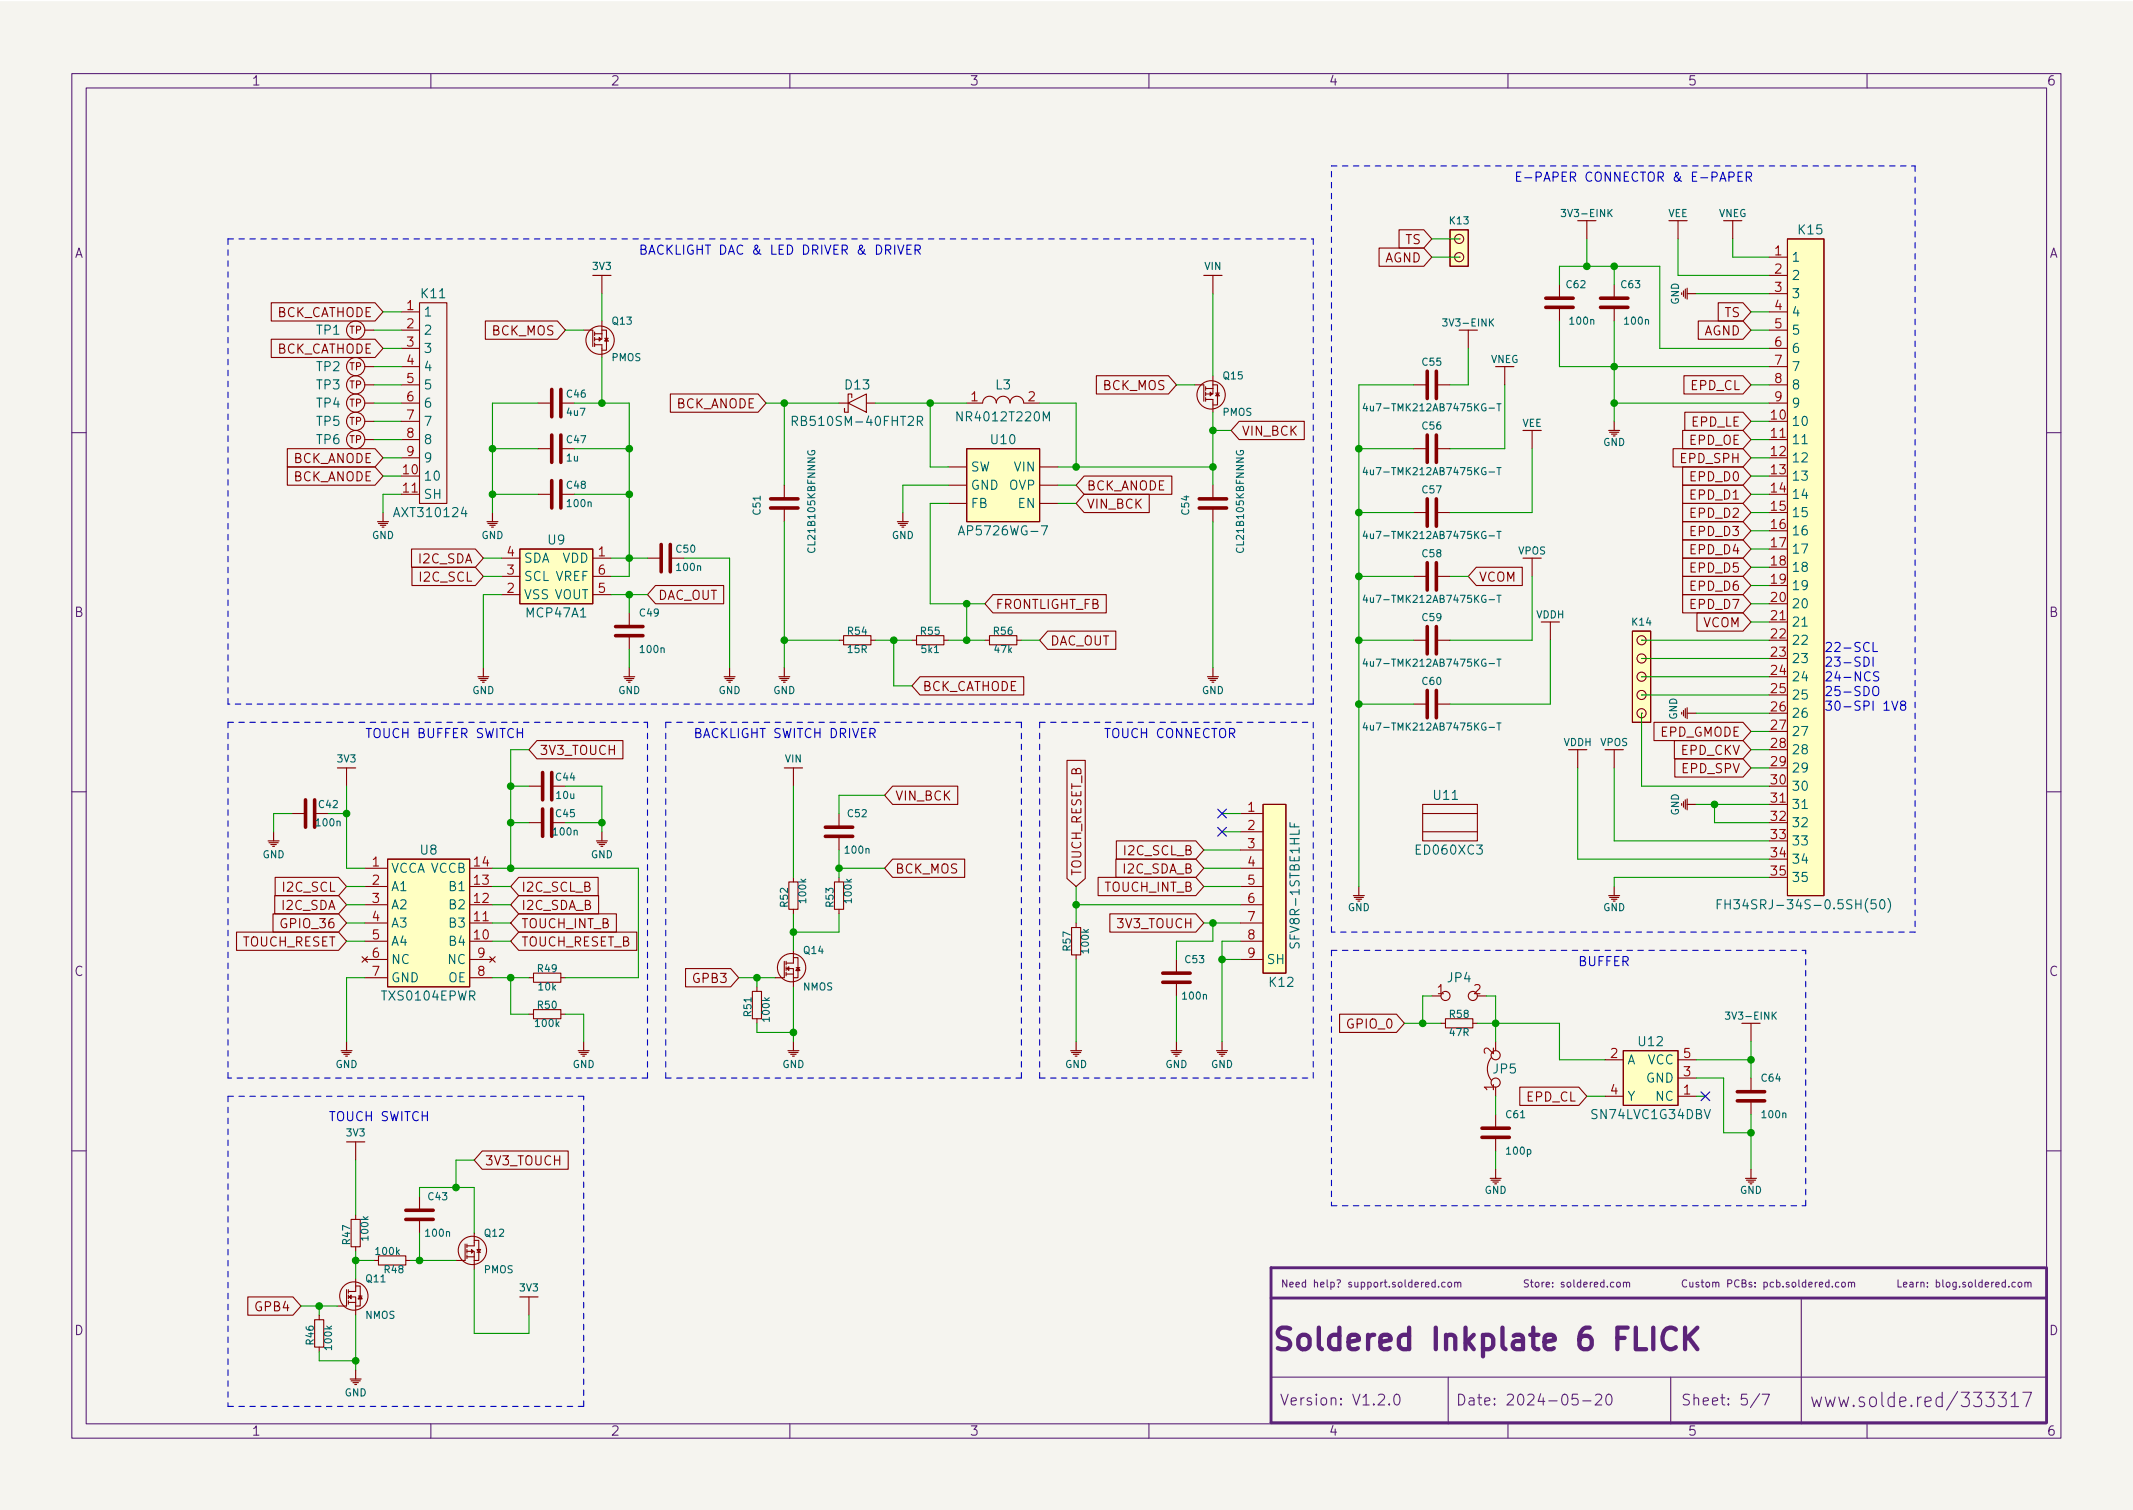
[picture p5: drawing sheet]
<svg xmlns="http://www.w3.org/2000/svg" width="297mm" height="210mm" viewBox="0 0 297 210" stroke-linecap="round" stroke-linejoin="round" font-family="sans-serif">
<path d="M0 .2h297v210.1h-297z" fill="#f5f4ef" stroke="#f5f4ef" stroke-width=".14"/>
<g fill="none" stroke="#5b2379" stroke-width=".15">
<path d="M10 10.2h277v190.1h-277zM12 12.2h273v186.1h-273zM60 10.2v2M110 10.2v2M160 10.2v2M210 10.2v2M260 10.2v2M10 60.2h2M285 60.2h2M10 110.2h2M285 110.2h2M10 160.2h2"/>
<path d="M199.9 178.6l-.3-.1-.2 .2 .1 .5h.4M199.9 178.2v1M200.3 179.1v.1M201.2 178.6l-.2-.1-.2 .2 .1 .5h.3M201.7 178.6l.3-.1 .1 .2v.3l-.1 .2h-.3l-.1-.2zM202.6 178.6l.1-.1 .3 .1v.6M202.6 178.5v.7M203 178.7l.1-.2 .3 .1v.6M225.2 178.6l.1-.1 .3 .1v.4v.2h-.3l-.1-.1zM226.1 178.6l.1-.1 .3 .1v.6M226.1 178.5v.7M226.5 178.7l.1-.2 .3 .1v.6"/>
<path d="M234.9 178.3a.47 .47 0 0 0-.7 .3 .47 .47 0 0 0 .5 .6l.2-.1M235.3 178.5l.1 .7h.2l.1-.1M235.7 178.5v.7M236.6 178.6l-.3-.1-.1 .2v.1l.4 .1v.3h-.4M236.9 178.5h.4M237 178.2v.9l.3 .1M237.6 178.6l.3-.1 .2 .2v.3l-.2 .2h-.3v-.2zM238.5 178.6l.1-.1 .3 .1v.6M238.5 178.5v.7M238.9 178.7l.2-.2 .2 .1 .1 .6M240.6 178.7h.5l.1-.2-.1-.2-.5-.1v1M242.2 178.3a.47 .47 0 0 0-.7 .3 .47 .47 0 0 0 .5 .6l.2-.1"/>
<path d="M242.6 178.7l.4-.1 .1-.1v-.2l-.5-.1v1h.4l.1-.1 .1-.2-.3-.2M243.9 178.6l-.2-.1-.1 .2v.1l.3 .1v.3h-.3M244.4 179.1v.1M244.4 178.6v.1M245.6 178.6l.3-.1 .2 .2-.1 .5h-.4M245.6 178.5v1M247 178.6l-.3-.1-.2 .2 .1 .5h.4M247.4 178.6l.3-.1 .2 .2-.1 .5h-.4M247.4 178.2v1M248.3 179.1v.1M249.1 178.6l-.2-.1-.2 .2 .1 .1 .3 .1v.3h-.4M249.6 178.6l.3-.1 .2 .2v.3l-.2 .2h-.3v-.2z"/>
<path d="M250.5 178.2v.9l.1 .1M251.5 178.6l-.3-.1-.2 .2 .1 .5h.4M251.5 178.2v1M251.9 178.9l.5-.1-.1-.2-.3-.1-.1 .2v.5h.4M252.8 178.5v.7M253.1 178.5l-.3 .2M253.4 178.9l.4-.1v-.2l-.3-.1-.1 .2v.5h.4M254.7 178.6l-.3-.1-.2 .2 .1 .5h.4M254.7 178.2v1M255.2 179.1v.1M256.1 178.6l-.3-.1-.2 .2 .1 .5h.4M256.5 178.6l.1-.1 .3 .1 .1 .4-.1 .2h-.3l-.1-.1z"/>
<path d="M257.4 178.6l.2-.1 .2 .1v.6M257.4 178.5v.7M257.8 178.7l.2-.2 .2 .1 .1 .6M280.6 178.6l-.2-.1-.2 .2 .1 .5h.3M281.1 178.6l.1-.1 .3 .1 .1 .4-.1 .2h-.3l-.1-.1zM282 178.6l.1-.1 .3 .1v.6M282 178.5v.7M282.4 178.7l.2-.2 .2 .1v.6M285 160.2h2M60 198.3v2M110 198.3v2M160 198.3v2"/>
<path d="M177 191.8h108M193.5 195.5v.1h-.1l.1-.1v.1M194.3 194.2a.36 .36 0 0 1 .6 .2 .77 .77 0 0 1-.4 1.2 1 1 0 0 1-.2-1.4zM201.7 191.8v6.5M210 198.3v2M219.7 194.1h-.7l-.1 .7 .2-.1 .5 .1 .2 .2-.1 .5-.2 .1h-.4l-.2-.1M220.4 195.1h1.2M222.2 194.3l.2-.2 .5 .1a.41 .41 0 0 1 .1 .6l-.9 .8h1M223.8 194.2a.36 .36 0 0 1 .6 .2 .77 .77 0 0 1-.4 1.2 1 1 0 0 1-.2-1.4zM232.7 191.8v6.5M245.1 194.1l-1.3 1.9M245.4 194.1h1l-.6 1.5"/>
<path d="M250.8 180.7v17.6M260 198.3v2M270.5 194.6l-.5-.1-.4 .4v.6l.2 .3 .2 .1 .5-.1M270.5 193.9v2M272.6 193.8l-1.5 2.5M281.7 193.9h1.2l-.8 2"/>
</g>
<path d="M230.2 184.9v3M233.4 185.2a1.04 1.04 0 0 0-1.7 .4 1.59 1.59 0 0 0 .8 2.3h.3l.6-.3M234.7 184.9v3M235.1 186.2l1.3 1.7M236.4 184.9l-1.7 1.7" fill="none" stroke="#5b2379" stroke-width=".6"/>
<path d="M284.8 176.5h-107.8v21.6h107.9M285 176.5v21.6M177 180.7h108" fill="none" stroke="#5b2379" stroke-width=".4"/>
<g fill="none" stroke="#840000" stroke-width=".16">
<path d="M82.5 38.3h2.6M167.6 38.3h2.6M219.7 30.7h2.5M232.4 30.7h2.5M240 30.7h2.6M203.2 46h2.5M208.3 51h2.5M212.1 59.9h2.5M224 59.9h1.6M224.8 58.7v1.2M234.4 40.5v.8M234.7 40.3v1.2"/>
<path d="M234.9 40.1v1.6M234.9 40.9h1.3M52.6 72.6h1.5M52.7 72.9h1.3M53 73.1h.7M53.2 73.4h.3M53.3 71.4v1.2M67.8 72.6h1.5M67.9 72.9h1.3M68.2 73.1h.8M68.5 73.4h.2M68.6 71.4v1.2"/>
<path d="M125 72.6h1.5M125.1 72.9h1.3M125.3 73.1h.8M125.6 73.4h.3M125.7 71.4v1.2M212.1 77.7h2.5M224.2 60.2h1.2M224.4 60.4h.8M66.5 94.2h1.6M66.7 94.5h1.2M66.9 94.7h.8M67.2 95h.2"/>
<path d="M67.3 93v1.2M86.9 94.2h1.5M87 94.5h1.3M87.2 94.7h.8M87.5 95h.3M87.6 93v1.2M100.8 94.2h1.6M101 94.5h1.2M101.2 94.7h.8M101.5 95h.2M101.6 93v1.2M108.5 94.2h1.5"/>
<path d="M108.6 94.5h1.3M108.8 94.7h.8M109.1 95h.2M109.2 93v1.2M168.1 94.2h1.6M168.3 94.5h1.2M168.5 94.7h.8M168.8 95h.2M168.9 93v1.2M214.6 86.6h2.6M234.2 99.2v.2M234.4 98.9v.8"/>
<path d="M234.7 98.7v1.2M234.9 98.5v1.6M234.9 99.3h1.3M37.3 117.1h1.6M37.5 117.3h1.2M37.7 117.6h.8M38 117.9h.2M38.1 115.8v1.3M47 106.9h2.5M83.1 117.1h1.5M83.2 117.3h1.3M83.4 117.6h.8"/>
<path d="M83.7 117.9h.2M83.8 115.8v1.3M109.2 106.9h2.6M218.4 104.4h2.6M223.5 104.4h2.6M234.4 111.6v.8M234.7 111.4v1.2M234.9 111.2v1.6M234.9 112h1.3M188.5 124.7h1.5M188.6 125h1.3M188.8 125.2h.8"/>
<path d="M189.2 123.4v1.3M224 124.7h1.6M224.2 125h1.2M224.4 125.2h.8M224.8 123.4v1.3M47.5 146.3h1.5M47.6 146.6h1.3M47.9 146.8h.7M48.1 147.1h.3M48.3 145v1.3M48.3 159h2.5M80.5 146.3h1.5"/>
<path d="M80.6 146.6h1.3M80.9 146.8h.8M81.2 147.1h.2M81.3 145v1.3M109.7 146.3h1.6M109.9 146.6h1.2M110.1 146.8h.8M110.4 147.1h.2M110.5 145v1.3M149.1 146.3h1.5M149.2 146.6h1.3M149.5 146.8h.7"/>
<path d="M149.7 147.1h.3M149.9 145v1.3M163.1 146.3h1.5M163.2 146.6h1.3M163.4 146.8h.8M163.7 147.1h.3M163.8 145v1.3M169.4 146.3h1.5M169.5 146.6h1.3M169.8 146.8h.8M170.1 147.1h.2M170.2 145v1.3"/>
<path d="M242.6 142.5h2.5M207.5 164.1h1.5M207.6 164.3h1.3M207.9 164.6h.8M208.3 162.8v1.3M243.1 164.1h1.5M243.2 164.3h1.3M243.5 164.6h.7M243.8 162.8v1.3M48.8 192h1.5M48.9 192.3h1.3M49.1 192.5h.8"/>
<path d="M49.4 192.8h.3M49.5 190.7v1.3M72.4 180.6h2.5"/>
</g>
<g fill="none" stroke="#840000" stroke-width=".15">
<path d="M83.8 38.3v2.6M168.9 38.3v2.6M192 34.5h6.3l1.1 1.3-1.1 1.3h-6.3zM194.8 32h3.5l1.1 1.3-1.1 1.2h-3.5zM201.9 32h2.6v5.1h-2.6zM203.2 35.8h.1M203.2 33.3h.1M217.2 39.6v1.9M221 30.7v2.6M224.8 39.6v1.9M233.7 30.7v2.6M241.3 30.7v2.6"/>
<path d="M246.4 35.8h2.5M246.4 38.3h2.5M248.9 33.3h5.1v91.4h-5.1zM37.8 42.2h14.4l1.1 1.2-1.1 1.3h-14.4zM37.8 47.2h14.4l1.1 1.3-1.1 1.3h-14.4zM50.8 56.1h1.3M50.8 58.7h1.3M50.8 46h1.3M50.8 51h1.3M50.8 53.6h1.3M55.9 56.1h2.5M55.9 58.7h2.5"/>
<path d="M55.9 46h2.5M55.9 51h2.5M55.9 53.6h2.5M55.9 43.4h2.5M55.9 48.5h2.5M58.4 42.2h3.8v27.9h-3.8zM67.6 44.7h10l1.1 1.3-1.1 1.2h-10zM74.9 56.1h1.9M78.1 56.1h1.9M81.3 46h1.2v2.3M82.8 46.2v.5M82.8 47v.5"/>
<path d="M82.8 47.7v.6M82.8 46.5h1M82.8 48h1v1.8M83.4 47l.3 .2-.3 .3zM83.8 46.5v.7h-1M83.8 46h.7v2.8h-.7M83.8 44.7v1.8M84.2 47.1h.5M84.5 47.1l.2 .4h-.5zM93.4 54.9h12.2l1.1 1.2-1.1 1.3h-12.2zM116.8 56.1h1.3M118.1 56.1l2.5-1.2v2.5z"/>
<path d="M118.6 55.4v-.5h-.5v2.5h-.5v-.5v.2M120.6 56.1h1.3M134.6 56.1h2.2M136.8 56.1a.95 .95 0 0 1 1-.9 .95 .95 0 0 1 .9 .9 .95 .95 0 0 1 1-.9 .95 .95 0 0 1 1 .9 .95 .95 0 0 1 .9-.9 .95 .95 0 0 1 1 .9h2.2M152.7 52.3h10l1.1 1.3-1.1 1.3h-10zM166.4 53.6h1.2v2.3M167.9 53.8v.6M167.9 54.6v.5M167.9 55.4v.5M167.9 54.1h1M167.9 55.6h1v1.8M168.5 54.6l.3 .3-.3 .2z"/>
<path d="M168.9 54.1v.8h-1M168.9 53.6h.6v2.8h-.6M168.9 52.3v1.8M169.3 54.7h.5M169.5 54.7l.3 .4h-.5zM172.6 58.7h9v2.5h-9l-1.2-1.3zM196.8 53.6h1.9M200 53.6h1.9M204.5 46v2.5M209.5 51v2.6M213.4 59.9v2.6M217.2 42.8v1.9"/>
<path d="M224.8 42.8v1.9M234.3 59.9h8.4l1.1 1.3-1.1 1.3h-8.4zM234.5 52.3h8.2l1.1 1.3-1.1 1.3h-8.2zM234.6 57.4h8.1l1.1 1.3-1.1 1.2h-8.1zM236.5 44.7h6.2l1.1 1.3-1.1 1.2h-6.2zM239.3 42.2h3.4l1.1 1.2-1.1 1.3h-3.4zM246.4 56.1h2.5M246.4 46h2.5M246.4 51h2.5M246.4 53.6h2.5M246.4 43.4h2.5M246.4 48.5h2.5"/>
<path d="M246.4 40.9h2.5M40 65h12.2l1.1 1.3-1.1 1.3h-12.2zM40 62.5h12.2l1.1 1.2-1.1 1.3h-12.2zM50.8 61.2h1.3M55.9 61.2h2.5M55.9 68.8h2.5M55.9 63.7h2.5M57.3 76.4h8.9l1.1 1.3-1.1 1.3h-8.9zM57.4 79h8.8l1.1 1.3-1.1 1.2h-8.8zM69.8 77.7h2.6M72.4 76.4h10.1v7.7h-10.1zM74.9 68.8h1.9"/>
<path d="M74.9 62.5h1.9M78.1 68.8h1.9M78.1 62.5h1.9M82.5 77.7h2.6M90.2 77.7h1.9M93.4 77.7h1.8M109.2 67.6v1.9M109.2 70.7v1.9M132.1 65h2.5M132.1 67.6h2.5M132.1 70.1h2.5M134.6 62.5h10.2v10.1h-10.2z"/>
<path d="M144.8 65h2.5M144.8 67.6h2.5M144.8 70.1h2.5M151 68.8h9v2.6h-9l-1.1-1.3zM151 66.3h12.2v2.5h-12.2l-1.1-1.2zM168.9 67.6v1.9M168.9 70.7v1.9M196.8 71.4h1.9M196.8 62.5h1.9M200 71.4h1.9M200 62.5h1.9M205.6 79h6.4v2.5h-6.4l-1.1-1.2z"/>
<path d="M213.4 77.7v2.6M233 62.5h9.7l1.1 1.2-1.1 1.3h-9.7zM234.3 77.7h8.4l1.1 1.3-1.1 1.3h-8.4zM234.3 75.2h8.4l1.1 1.2-1.1 1.3h-8.4zM234.3 65h8.4l1.1 1.3-1.1 1.3h-8.4zM234.3 67.6h8.4l1.1 1.2-1.1 1.3h-8.4zM234.3 72.6h8.4l1.1 1.3-1.1 1.3h-8.4zM234.3 70.1h8.4l1.1 1.3-1.1 1.2h-8.4zM246.4 61.2h2.5M69.8 80.3h2.6M69.8 82.8h2.6M82.5 80.3h2.6"/>
<path d="M82.5 82.8h2.6M87.6 85.3v1.9M87.6 88.5v1.9M91.3 81.5h9.5v2.6h-9.5l-1.1-1.3zM116.8 89.1h.7M117.5 88.5h3.8v1.3h-3.8zM121.3 89.1h.6M127 89.1h.6M127.6 88.5h3.8v1.3h-3.8zM128.1 94.2h14.5v2.6h-14.5l-1.1-1.3zM131.5 89.1h.6M137.2 89.1h.6"/>
<path d="M137.8 88.5h3.8v1.3h-3.8zM138.3 82.8h15.8v2.5h-15.8l-1.1-1.2zM141.6 89.1h.6M145.9 87.9h9.5v2.5h-9.5l-1.1-1.3zM196.8 98h1.9M196.8 80.3h1.9M196.8 89.1h1.9M200 98h1.9M200 80.3h1.9M200 89.1h1.9M215.9 86.6v2.5M227.3 87.9h2.6v12.7h-2.6z"/>
<path d="M228.6 99.3h.1M228.6 96.8h.1M228.6 94.2h.1M228.6 91.7h.1M228.6 89.1h.1M234.3 80.3h8.4l1.1 1.2-1.1 1.3h-8.4zM234.3 82.8h8.4l1.1 1.3-1.1 1.2h-8.4zM236.3 85.3h6.4l1.1 1.3-1.1 1.3h-6.4zM246.4 86.6h2.5M40.6 113.3h1.9M43.8 113.3h1.9M48.3 106.9v2.6"/>
<path d="M54 119.6h11.4v17.8h-11.4zM73.7 114.5h1.9M73.7 109.5h1.9M74.8 103.1h11.9v2.6h-11.9l-1.1-1.3zM76.8 114.5h1.9M76.8 109.5h1.9M110.5 106.9v2.6M116.8 113.3v1.9M116.8 116.5v1.9M124.3 109.5h9.1v2.5h-9.1l-1.1-1.3zM124.3 119.6h10v2.6h-10l-1.1-1.3zM148.6 105.9h2.5v16.4l-1.2 1.1-1.3-1.1z"/>
<path d="M155.4 119.6h11.1l1.1 1.3-1.1 1.3h-11.1zM155.5 117.1h11l1.1 1.3-1.1 1.2h-11zM172.7 115.8h3.1M172.7 113.3h3.1M172.7 118.4h3.1M175.9 112h3.2v23.5h-3.2zM198.1 112h7.6v5.1h-7.6zM198.1 115.8h7.6M198.1 113.3h7.6M219.7 104.4v2.5M224.8 104.4v2.5M230.3 100.6h12.4l1.1 1.2-1.1 1.3h-12.4z"/>
<path d="M233.2 103.1h9.5l1.1 1.3-1.1 1.3h-9.5zM233.2 105.7h9.5l1.1 1.2-1.1 1.3h-9.5zM246.4 112h2.5M32.9 129.8h14.2l1.2 1.3-1.2 1.2h-14.2zM38 127.2h9.1l1.2 1.3-1.2 1.3h-9.1zM38.3 124.7h8.8l1.2 1.3-1.2 1.2h-8.8zM38.3 122.2h8.8l1.2 1.2-1.2 1.3h-8.8zM50.4 133.2l.8 .8M50.8 120.9h3.1M50.8 123.4h3.1M50.8 126h3.1M50.8 128.5h3.1"/>
<path d="M50.8 131.1h3.1M50.8 133.6h3.1M50.8 136.1h3.1M51.2 133.2l-.8 .8M65.5 120.9h3.1M65.5 123.4h3.1M65.5 126h3.1M65.5 128.5h3.1M65.5 131.1h3.1M65.5 133.6h3.1M65.5 136.1h3.1M68.2 133.2l.8 .8"/>
<path d="M69 133.2l-.8 .8M72.2 127.2h13.6v2.6h-13.6l-1.1-1.3zM72.2 129.8h16.5v2.5h-16.5l-1.1-1.2zM72.2 124.7h11.2v2.5h-11.2l-1.1-1.2zM72.2 122.2h11.1v2.5h-11.1l-1.1-1.3zM73.7 136.1h.6M74.3 135.5h3.8v1.3h-3.8zM78.1 136.1h.6M95.5 134.9h6.3l1.1 1.2-1.1 1.3h-6.3zM104.8 138h1.2v3.9h-1.2zM105.4 137.4v.6M109.2 133.9v2.2h-1.3"/>
<path d="M109.5 134.9h1v.7M109.5 133.9v.5M109.5 134.6v.5M109.5 135.4v.5M109.5 135.6h1M109.6 134.9l.3-.3v.5zM109.9 122.8h1.2v3.8h-1.2zM110.5 133.3h.6v2.8h-.6M110.5 132.3v1.8h-1M110.5 122.2v.6M110.5 126.6v.6M110.5 135.6v1.8"/>
<path d="M110.9 134.7h.5M116.2 122.8h1.3v3.8h-1.3zM116.8 122.2v.6M116.8 126.6v.6M149.2 129.2h1.3v3.8h-1.3zM149.9 128.5v.6M149.9 133v.6M152.9 122.2h13.6l1.1 1.2-1.1 1.3h-13.6zM154.6 127.2h11.9l1.1 1.3-1.1 1.3h-11.9zM163.8 133.6v1.9M163.8 136.8v1.9M172.7 120.9h3.1"/>
<path d="M172.7 123.4h3.1M172.7 126h3.1M172.7 128.5h3.1M172.7 131.1h3.1M172.7 133.6h3.1M199.4 138.7h1.3M205.7 138.7h1.3M49.5 159v2.5M73.7 141.2h.6M74.3 140.6h3.8v1.3h-3.8zM78.1 141.2h.6M105.4 141.9v.6"/>
<path d="M186.5 141.2h8l1.1 1.3-1.1 1.3h-8zM200.7 142.5h.6M201.3 141.9h3.8v1.2h-3.8zM205.1 142.5h.6M207.7 147.3a2.55 2.55 0 0 0 0 3.2M208.3 145v1.3M208.3 151.4v1.2M208.3 155.2v1.9M208.3 158.4v1.9M211.6 151.4h8.3l1.1 1.2-1.1 1.3h-8.3zM223.5 152.6h2.6M223.5 147.6h2.6"/>
<path d="M226.1 146.3h7.6v7.6h-7.6zM233.7 152.6h2.5M233.7 147.6h2.5M233.7 150.1h2.5M243.8 142.5v2.5M243.8 150.1v1.9M243.8 153.3v1.9M48.3 179.6v2.3h-1.3M48.5 179.6v.5M48.9 169.8h1.3v3.8h-1.3zM49.5 179.1h.7v2.8h-.7M49.5 169.2v.6"/>
<path d="M49.5 173.6v.6M49.5 178v1.8h-1M52.1 175.5h.6M52.7 174.9h3.8v1.2h-3.8zM56.5 175.5h.6M58.4 166.6v1.9M58.4 169.8v1.9M64.8 173.2v2.3h-1.3M65 174.2h1v.8M65 173.2v.5M65 174v.5M65 174.7v.6"/>
<path d="M65 175h1M65.7 174l.2 .2-.2 .3zM66 172.7h.7v2.8h-.7M66 171.7v1.8h-1M66 175v1.8M66.4 174h.5l-.2 .4zM66.4 174.4h.5M67.2 160.3h11.9v2.5h-11.9l-1.2-1.3zM34.5 180.6h6.3l1.1 1.3-1.1 1.2h-6.3zM43.8 183.8h1.3v3.8h-1.3zM44.4 183.1v.7M44.4 187.6v.6"/>
<path d="M48.5 180.6h1v.8M48.5 180.3v.5M48.5 181.1v.5M48.5 181.4h1M48.6 180.6l.3-.3v.5zM49.5 181.4v1.7M49.9 180.5h.5M73.7 180.6v2.5"/>
<circle cx="203.2" cy="35.8" r=".63"/>
<circle cx="203.2" cy="33.3" r=".63"/>
<circle cx="49.5" cy="58.7" r="1.27"/>
<circle cx="49.5" cy="51" r="1.27"/>
<circle cx="49.5" cy="53.6" r="1.27"/>
<circle cx="49.5" cy="46" r="1.27"/>
<circle cx="49.5" cy="56.1" r="1.27"/>
<circle cx="83.6" cy="47.4" r="1.97"/>
<circle cx="168.7" cy="55" r="1.97"/>
<circle cx="49.5" cy="61.2" r="1.27"/>
<circle cx="228.6" cy="96.8" r=".63"/>
<circle cx="228.6" cy="91.7" r=".63"/>
<circle cx="228.6" cy="94.2" r=".63"/>
<circle cx="228.6" cy="89.1" r=".63"/>
<circle cx="228.6" cy="99.3" r=".63"/>
<circle cx="110.2" cy="134.7" r="1.97"/>
<circle cx="201.3" cy="138.7" r=".63"/>
<circle cx="205.1" cy="138.7" r=".63"/>
<circle cx="208.3" cy="150.7" r=".63"/>
<circle cx="208.3" cy="146.9" r=".63"/>
<circle cx="65.8" cy="174.1" r="1.97"/>
<circle cx="49.3" cy="180.5" r="1.97"/>
</g>
<g fill="#ffffc2" stroke="#ffffc2" stroke-width=".14">
<path d="M201.9 32h2.6v5.1h-2.6z"/>
<path d="M134.6 62.5h10.2v10.1h-10.2z"/>
<path d="M175.9 112h3.2v23.5h-3.2z"/>
<path d="M72.4 76.4h10.1v7.7h-10.1z"/>
<path d="M227.3 87.9h2.6v12.7h-2.6z"/>
<path d="M248.9 33.3h5.1v91.4h-5.1z"/>
<path d="M54 119.6h11.4v17.8h-11.4z"/>
<path d="M226.1 146.3h7.6v7.6h-7.6z"/>
</g>
<g fill="none" stroke="#840000" stroke-width=".5">
<path d="M76.8 54.2v3.8M78.1 54.2v3.8M198.8 51.7v3.8M200 51.7v3.8M215.3 41.5h3.8M215.3 42.8h3.8M222.9 41.5h3.8M222.9 42.8h3.8M76.8 60.6v3.8M76.8 66.9v3.8M78.1 60.6v3.8M78.1 66.9v3.8"/>
<path d="M92.1 75.8v3.8M93.3 75.8v3.8M107.3 70.7h3.8M107.3 69.5h3.8M167 70.7h3.8M167 69.5h3.8M198.8 60.6v3.8M198.8 69.5v3.8M198.8 78.4v3.8M200 60.6v3.8M200 69.5v3.8M200 78.4v3.8"/>
<path d="M85.7 88.5h3.8M85.7 87.2h3.8M198.8 87.2v3.9M198.8 96.1v3.8M200 87.2v3.9M200 96.1v3.8M42.5 111.4v3.8M43.8 111.4v3.8M75.6 107.6v3.8M75.6 112.6v3.9M76.8 107.6v3.8M76.8 112.6v3.9"/>
<path d="M114.9 116.5h3.8M114.9 115.2h3.8M161.9 136.8h3.8M161.9 135.5h3.8M206.4 158.4h3.8M206.4 157.1h3.8M241.9 153.3h3.8M241.9 152h3.8M56.5 169.8h3.8M56.5 168.5h3.8"/>
</g>
<g fill="none" stroke="#006464" stroke-width=".15">
<path d="M110.3 58.6h.6l.2-.2-.1-.3-.2-.1h-.5v1.2M110.6 58.6l.5 .6M127.8 58.6h.6l.1-.2-.1-.3-.2-.1h-.4v1.2M128.1 58.6l.4 .6M190.1 56.2l-.3 .7h.7M190.3 56.5v.7M207.4 56.8h.7M208.5 56.2h.5M208.7 56.2v1M112.5 62.8a.47 .47 0 0 0 .5 .6 .47 .47 0 0 0 .4-.6l-.3-.1v.2M133.5 74.5l.4-1.3 .4 1.3M133.6 74.1h.6"/>
<path d="M145 73.2h.9l-.6 1.3M172.2 62.8a.47 .47 0 0 0 .5 .6 .47 .47 0 0 0 .4-.6l-.4-.1v.2M190.1 73.9l-.3 .8h.7M190.1 65.1l-.3 .7h.7M190.3 65.4v.7M190.3 74.3v.7M207.4 74.6h.7M207.4 65.7h.7M208.5 74h.5M208.5 65.1h.5M208.7 65.1v1M208.7 74v1"/>
<path d="M251 61.8h.7M190.1 82.8l-.3 .8h.7M190.1 91.7l-.3 .7h.7M190.3 83.2v.7M190.3 92.1v.7M207.4 83.5h.7M207.4 92.4h.7M208.5 82.9h.5M208.5 91.8h.5M208.7 82.9v1M208.7 91.8v1M251 87.2h.7"/>
<path d="M179.6 114.5v.6h1.3M180.2 114.7v.4M190.1 100.6l-.3 .7h.7M190.3 101v.7M207.4 101.3h.7M208.5 100.7h.5M208.7 100.7v1M251 112.6h.7M239.1 125.9h.5M239.7 125.3h-.6v1.3M240.2 125.9h.8M240.2 125.3v1.3"/>
<path d="M261.9 125.3h.2a.68 .68 0 0 1 .3 1.1l-.2 .2a.68 .68 0 0 1-.3-1.2zM262.9 125.1a1.46 1.46 0 0 1 0 1.9"/>
</g>
<path d="M111.1 134.7l.3 .4h-.5zM50.2 180.5l.2 .3h-.5z" fill="none" stroke="#840000" stroke-width=".2"/>
<g fill="none" stroke="#0000c2" stroke-width=".15">
<path d="M125 34.1l.4 1.3 .5-1.3M126.3 34.7h.4M126.9 34.1h-.6v1.3h.6M127.4 34.8l.6-.1 .2-.1-.1-.4-.2-.1h-.5v1.3M127.7 34.8l.5 .6M240.8 24.6h.6l.1-.2-.1-.3-.1-.1h-.5v1.2M242 24.6h.5M242.6 24h-.6v1.2h.6M243.2 24.6h.6l.1-.2v-.3l-.2-.1h-.5v1.2M243.5 24.6l.4 .6M259.6 91.5a.64 .64 0 0 1 .7 .6 .64 .64 0 0 1-.7 .7zM260.9 89.4v1.3h.6"/>
<path d="M260.9 91.5v1.3M261 95.6a.42 .42 0 0 1 .4 0 .42 .42 0 0 1 .2 .4v.4a.42 .42 0 0 1-.4 .5 .42 .42 0 0 1-.4-.5v-.4zM261.6 93.6l-.4-.1-.2 .2v.3l.5 .3 .1 .3-.2 .2-.5-.1M263.4 97.6l.5 1.3 .4-1.3M264.9 98.2l-.2-.3v-.2l.2-.1 .4 .1 .1 .2-.1 .2-.5 .1-.1 .2v.4l.2 .1 .4-.1 .1-.1-.1-.4-.2-.1M72 102h.8M72.8 101.4v1.3M121.1 102.1l.7-.1 .1-.1-.1-.3-.2-.2h-.5v1.3M121.5 102.1l.4 .6"/>
</g>
<g fill="none" stroke="#0000c2" stroke-width=".15" stroke-dasharray=".8 .8">
<path d="M31.7 33.3h151.2M182.9 33.3v64.7M185.4 23.1h81.3M266.7 23.1v106.7M31.7 98v-64.7M182.9 98h-151.2M31.7 100.6v49.5M31.7 100.6h58.5M90.2 100.6v49.5M92.7 100.6h49.5M92.7 100.6v49.5M144.8 100.6v49.5"/>
<path d="M144.8 100.6h38.1M185.4 129.8v-106.7M185.4 132.3h66.1M185.4 132.3v35.6M266.7 129.8h-81.3M31.7 152.6h49.6M31.7 152.6v43.2M90.2 150.1h-58.5M92.7 150.1h49.5M142.2 150.1v-49.5M144.8 150.1h38.1M182.9 150.1v-49.5"/>
<path d="M185.4 167.9h66.1M251.5 167.9v-35.6M31.7 195.8h49.6M81.3 195.8v-43.2"/>
</g>
<g fill="none" stroke="#009600" stroke-width=".15">
<path d="M199.4 35.8h3.8M199.4 33.3h3.8M217.2 39.6v-2.5h13.9v11.4h15.3M221 33.3v3.8M224.8 37.1v2.5M233.7 33.3v5h12.7M241.3 33.3v2.5h5.1M52.1 53.6h3.8M52.1 58.7h3.8M52.1 56.1h3.8M52.1 51h3.8M52.1 46h3.8"/>
<path d="M53.3 43.4h2.6M53.3 48.5h2.6M74.9 56.1h-6.3v15.3M78.7 46h2.6M80 56.1h7.6v24.2h-2.5M83.8 40.9v3.8M83.8 49.8v6.3M106.7 56.1h10.1M109.2 56.1v11.5M121.9 56.1h12.7M129.5 56.1v8.9h2.6M144.8 56.1h5.1v8.9"/>
<path d="M163.8 53.6h2.6M168.9 40.9v11.4M168.9 57.4v10.2M168.9 59.9h2.5M196.8 53.6h-7.6v69.8M204.5 48.5v5.1h-2.6M209.5 53.6v8.9h-7.6M217.2 44.7v6.3h29.2M224.8 44.7v14M224.8 56.1h21.6M236.2 40.9h10.2M243.8 53.6h2.6"/>
<path d="M243.8 58.7h2.6M243.8 46h2.6M243.8 43.4h2.6M52.1 61.2h3.8M53.3 66.3h2.6M53.3 63.7h2.6M55.9 68.8h-2.6v2.6M67.3 77.7h2.5M68.6 68.8h6.3M68.6 62.5h6.3M80 68.8h7.6M80 62.5h7.6"/>
<path d="M85.1 77.7h5.1M95.2 77.7h6.4v15.3M109.2 72.6v20.4M132.1 70.1h-2.6v14h7.7M132.1 67.6h-6.4v3.8M147.3 67.6h2.6M147.3 65h21.6M147.3 70.1h2.6M168.9 72.6v20.4M189.2 71.4h7.6M189.2 62.5h7.6M213.4 62.5v8.9h-11.5"/>
<path d="M243.8 79h2.6M243.8 61.2h2.6M243.8 76.4h2.6M243.8 73.9h2.6M243.8 68.8h2.6M243.8 66.3h2.6M243.8 63.7h2.6M243.8 71.4h2.6M67.3 80.3h2.5M69.8 82.8h-2.5v10.2M85.1 82.8h5.1M87.6 82.8v2.5"/>
<path d="M87.6 90.4v2.6M109.2 89.1h7.6M121.9 89.1h5.1M124.5 89.1v6.4h2.5M132.1 89.1h5.1M134.6 84.1v5M142.2 89.1h2.6M189.2 89.1h7.6M189.2 80.3h7.6M189.2 98h7.6M201.9 80.3h2.6M213.4 80.3v8.8h-11.5"/>
<path d="M215.9 89.1v8.9h-14M228.6 89.1h17.8M228.6 96.8h17.8M228.6 94.2h17.8M228.6 91.7h17.8M228.6 99.3v10.2h17.8M236.2 99.3h10.2M243.8 81.5h2.6M243.8 84.1h2.6M243.8 86.6h2.6M40.6 113.3h-2.5v2.5M45.7 113.3h2.6"/>
<path d="M48.3 109.5v11.4h2.5M71.1 109.5h2.6M71.1 114.5h2.6M73.7 104.4h-2.6v16.5M78.7 109.5h5.1v6.3M78.7 114.5h5.1M110.5 109.5v12.7M116.8 118.4v3.8M123.2 110.7h-6.4v2.6M167.6 118.4h5.1M170.2 113.3h2.5M170.2 115.8h2.5"/>
<path d="M219.7 106.9v12.7h26.7M224.8 106.9v10.2h21.6M236.2 112h10.2M238.8 112v2.5h7.6M243.8 104.4h2.6M243.8 101.8h2.6M243.8 106.9h2.6M48.3 131.1h2.5M48.3 123.4h2.5M48.3 128.5h2.5M48.3 126h2.5M50.8 136.1h-2.5v8.9"/>
<path d="M68.6 131.1h2.5M68.6 120.9h20.3v15.2h-10.2M68.6 123.4h2.5M68.6 128.5h2.5M68.6 126h2.5M68.6 136.1h5.1M71.1 136.1v5.1h2.6M102.9 136.1h5M105.4 136.1v1.3M110.5 127.2v5.1M110.5 137.4v7.6M116.8 127.2v2.6h-6.3"/>
<path d="M116.8 120.9h6.4M149.9 123.4v5.1M149.9 133.6v11.4M149.9 126h22.8M163.8 138.7v6.3M167.6 120.9h5.1M167.6 123.4h5.1M167.6 128.5h5.1M168.9 128.5v2.6h-5.1v2.5M170.2 133.6h2.5M172.7 131.1h-2.5v13.9M199.4 138.7h-1.3v3.8"/>
<path d="M207 138.7h1.3v6.3M246.4 122.2h-21.6v1.2M78.7 141.2h2.6v3.8M105.4 142.5v1.3h5.1M195.6 142.5h5.1M205.7 142.5h11.5v5.1h6.3M208.3 152.6v2.6M221 152.6h2.5M236.2 147.6h7.6M236.2 152.6h1.3M236.2 150.1h3.8v7.6h3.8M243.8 145v5.1"/>
<path d="M243.8 155.2v7.6M49.5 175.5h2.6M49.5 161.5v7.7M49.5 174.2v3.8M57.1 175.5h6.4M58.4 166.6v-1.3h7.6v6.4M58.4 171.7v3.8M66 161.5h-2.5v3.8M66 176.8v8.9h7.7v-2.6M208.3 160.3v2.5M41.9 181.9h5.1M44.4 181.9v1.2"/>
<path d="M44.4 188.2v1.3h5.1M49.5 183.1v7.6"/>
</g>
<path d="M169.6 112.7l1.2 1.2M169.6 115.2l1.2 1.2M170.8 112.7l-1.2 1.2M170.8 115.2l-1.2 1.2M236.9 152l1.2 1.3M238.1 152l-1.2 1.3" fill="none" stroke="#000084" stroke-width=".15"/>
<g fill="#009600" stroke="#009600" stroke-width=".15">
<circle cx="168.9" cy="128.5" r=".46"/>
<circle cx="149.9" cy="126" r=".46"/>
<circle cx="170.2" cy="133.6" r=".46"/>
<circle cx="224.8" cy="51" r=".46"/>
<circle cx="224.8" cy="37.1" r=".46"/>
<circle cx="238.8" cy="112" r=".46"/>
<circle cx="189.2" cy="98" r=".46"/>
<circle cx="189.2" cy="80.3" r=".46"/>
<circle cx="208.3" cy="142.5" r=".46"/>
<circle cx="243.8" cy="147.6" r=".46"/>
<circle cx="243.8" cy="157.7" r=".46"/>
<circle cx="198.1" cy="142.5" r=".46"/>
<circle cx="149.9" cy="65" r=".46"/>
<circle cx="168.9" cy="65" r=".46"/>
<circle cx="168.9" cy="59.9" r=".46"/>
<circle cx="189.2" cy="71.4" r=".46"/>
<circle cx="189.2" cy="89.1" r=".46"/>
<circle cx="189.2" cy="62.5" r=".46"/>
<circle cx="221" cy="37.1" r=".46"/>
<circle cx="224.8" cy="56.1" r=".46"/>
<circle cx="87.6" cy="62.5" r=".46"/>
<circle cx="83.8" cy="56.1" r=".46"/>
<circle cx="87.6" cy="68.8" r=".46"/>
<circle cx="87.6" cy="77.7" r=".46"/>
<circle cx="68.6" cy="68.8" r=".46"/>
<circle cx="87.6" cy="82.8" r=".46"/>
<circle cx="83.8" cy="114.5" r=".46"/>
<circle cx="116.8" cy="120.9" r=".46"/>
<circle cx="124.5" cy="89.1" r=".46"/>
<circle cx="134.6" cy="89.1" r=".46"/>
<circle cx="129.5" cy="56.1" r=".46"/>
<circle cx="109.2" cy="56.1" r=".46"/>
<circle cx="68.6" cy="62.5" r=".46"/>
<circle cx="134.6" cy="84.1" r=".46"/>
<circle cx="109.2" cy="89.1" r=".46"/>
<circle cx="71.1" cy="120.9" r=".46"/>
<circle cx="71.1" cy="109.5" r=".46"/>
<circle cx="71.1" cy="114.5" r=".46"/>
<circle cx="71.1" cy="136.1" r=".46"/>
<circle cx="63.5" cy="165.3" r=".46"/>
<circle cx="110.5" cy="129.8" r=".46"/>
<circle cx="105.4" cy="136.1" r=".46"/>
<circle cx="110.5" cy="143.8" r=".46"/>
<circle cx="49.5" cy="175.5" r=".46"/>
<circle cx="58.4" cy="175.5" r=".46"/>
<circle cx="44.4" cy="181.9" r=".46"/>
<circle cx="49.5" cy="189.5" r=".46"/>
<circle cx="48.3" cy="113.3" r=".46"/>
</g>
<text font-size="4.2" fill="#5b2379" x="177" y="188">Soldered Inkplate 6 FLICK</text>
<g font-size="2.8" fill="#5b2379">
<text x="252" y="196">www.solde.red/</text>
<text x="272.8" y="196">333317</text>
</g>
<g font-size="2.1" fill="#5b2379">
<text x="178.2" y="195.7">Version: V1.2.0</text>
<text x="202.7" y="195.7">Date: 2024-05-20</text>
<text x="234" y="195.7">Sheet: 5/7</text>
</g>
<g font-size="1.8" fill="#5b2379">
<text x="35" y="11.9">1</text>
<text x="85" y="11.9">2</text>
<text x="135" y="11.9">3</text>
<text x="185" y="11.9">4</text>
<text x="235" y="11.9">5</text>
<text x="285" y="11.9">6</text>
<text x="10.3" y="35.9">A</text>
<text x="285.3" y="35.9">A</text>
<text x="10.3" y="85.9">B</text>
<text x="285.3" y="85.9">B</text>
<text x="10.3" y="135.9">C</text>
<text x="285.3" y="135.9">C</text>
<text x="10.3" y="185.9">D</text>
<text x="285.3" y="185.9">D</text>
<text x="35" y="199.9">1</text>
<text x="85" y="199.9">2</text>
<text x="135" y="199.9">3</text>
<text x="185" y="199.9">4</text>
<text x="235" y="199.9">5</text>
<text x="285" y="199.9">6</text>
</g>
<g font-size="1.8" fill="#0000c2">
<text x="210.8" y="25.3">E-PAPER CONNECTOR &amp; E-PAPER</text>
<text x="88.9" y="35.5">BACKLIGHT DAC &amp; LED DRIVER &amp; DRIVER</text>
<text x="254" y="90.8">22-SCL</text>
<text x="254" y="92.8">23-SDI</text>
<text x="254" y="94.9">24-NCS</text>
<text x="254" y="96.9">25-SDO</text>
<text x="254" y="99">30-SPI 1V8</text>
<text x="50.8" y="102.8">TOUCH BUFFER SWITCH</text>
<text x="96.5" y="102.8">BACKLIGHT SWITCH DRIVER</text>
<text x="153.7" y="102.8">TOUCH CONNECTOR</text>
<text x="219.7" y="134.5">BUFFER</text>
<text x="45.7" y="156.1">TOUCH SWITCH</text>
</g>
<g font-size="1.8" fill="#840000">
<text x="195.7" y="34">TS</text>
<text x="192.8" y="36.5">AGND</text>
<text x="38.4" y="44.2">BCK_CATHODE</text>
<text x="68.5" y="46.7">BCK_MOS</text>
<text x="237.2" y="46.7">AGND</text>
<text x="240.2" y="44.2">TS</text>
<text x="38.4" y="49.2">BCK_CATHODE</text>
<text x="94" y="56.9">BCK_ANODE</text>
<text x="153.6" y="54.3">BCK_MOS</text>
<text x="235.4" y="54.3">EPD_CL</text>
<text x="235.5" y="59.4">EPD_LE</text>
<text x="40.7" y="64.5">BCK_ANODE</text>
<text x="172.9" y="60.7">VIN_BCK</text>
<text x="234.2" y="64.5">EPD_SPH</text>
<text x="235.2" y="61.9">EPD_OE</text>
<text x="40.7" y="67">BCK_ANODE</text>
<text x="151.3" y="70.8">VIN_BCK</text>
<text x="151.3" y="68.3">BCK_ANODE</text>
<text x="235.5" y="67">EPD_D0</text>
<text x="235.5" y="69.6">EPD_D1</text>
<text x="235.5" y="77.2">EPD_D4</text>
<text x="235.5" y="74.6">EPD_D3</text>
<text x="235.5" y="72.1">EPD_D2</text>
<text x="58.4" y="78.4">I2C_SDA</text>
<text x="58.6" y="81">I2C_SCL</text>
<text x="91.6" y="83.5">DAC_OUT</text>
<text x="205.9" y="81">VCOM</text>
<text x="235.5" y="82.3">EPD_D6</text>
<text x="235.5" y="79.7">EPD_D5</text>
<text x="138.6" y="84.8">FRONTLIGHT_FB</text>
<text x="146.2" y="89.9">DAC_OUT</text>
<text x="235.5" y="84.8">EPD_D7</text>
<text x="237.1" y="87.3">VCOM</text>
<text x="128.4" y="96.2">BCK_CATHODE</text>
<text x="75.1" y="105.1">3V3_TOUCH</text>
<text x="231.1" y="102.6">EPD_GMODE</text>
<text x="234.1" y="105.1">EPD_CKV</text>
<text x="234.3" y="107.7">EPD_SPV</text>
<text x="124.6" y="111.5">VIN_BCK</text>
<text x="156.7" y="119.1">I2C_SCL_B</text>
<text x="39.6" y="124.2">I2C_SCL</text>
<text x="72.5" y="124.2">I2C_SCL_B</text>
<text x="124.6" y="121.6">BCK_MOS</text>
<text x="150.6" y="122" transform="rotate(-90 150.6 122)">TOUCH_RESET_B</text>
<text x="153.8" y="124.2">TOUCH_INT_B</text>
<text x="156.5" y="121.6">I2C_SDA_B</text>
<text x="33.7" y="131.8">TOUCH_RESET</text>
<text x="39.4" y="126.7">I2C_SDA</text>
<text x="39.5" y="129.2">GPIO_36</text>
<text x="72.5" y="129.2">TOUCH_INT_B</text>
<text x="72.5" y="131.8">TOUCH_RESET_B</text>
<text x="72.5" y="126.7">I2C_SDA_B</text>
<text x="155.8" y="129.2">3V3_TOUCH</text>
<text x="96.6" y="136.9">GPB3</text>
<text x="187.8" y="143.2">GPIO_0</text>
<text x="212.6" y="153.4">EPD_CL</text>
<text x="67.5" y="162.3">3V3_TOUCH</text>
<text x="35.7" y="182.6">GPB4</text>
</g>
<g font-size="1.8" fill="#a90000">
<text x="247.2" y="35.6">1</text>
<text x="247.2" y="38.1">2</text>
<text x="247.2" y="40.6">3</text>
<text x="56.7" y="43.2">1</text>
<text x="56.7" y="45.7">2</text>
<text x="247.2" y="43.2">4</text>
<text x="247.2" y="45.7">5</text>
<text x="56.7" y="48.3">3</text>
<text x="56.7" y="50.8">4</text>
<text x="56.7" y="53.3">5</text>
<text x="247.2" y="48.3">6</text>
<text x="247.2" y="50.8">7</text>
<text x="247.2" y="53.3">8</text>
<text x="56.7" y="55.9">6</text>
<text x="56.7" y="58.4">7</text>
<text x="135.2" y="55.9">1</text>
<text x="143.2" y="55.9">2</text>
<text x="246.7" y="58.4">10</text>
<text x="247.2" y="55.9">9</text>
<text x="56.7" y="61">8</text>
<text x="56.7" y="63.5">9</text>
<text x="246.7" y="61">11</text>
<text x="246.7" y="63.5">12</text>
<text x="56.2" y="66">10</text>
<text x="56.2" y="68.6">11</text>
<text x="246.7" y="66">13</text>
<text x="246.7" y="68.6">14</text>
<text x="246.7" y="71.1">15</text>
<text x="70.6" y="77.5">4</text>
<text x="83.3" y="77.5">1</text>
<text x="246.7" y="73.7">16</text>
<text x="246.7" y="76.2">17</text>
<text x="70.6" y="82.5">2</text>
<text x="70.6" y="80">3</text>
<text x="83.3" y="82.5">5</text>
<text x="83.3" y="80">6</text>
<text x="246.7" y="78.7">18</text>
<text x="246.7" y="81.3">19</text>
<text x="246.7" y="83.8">20</text>
<text x="246.7" y="86.4">21</text>
<text x="246.7" y="88.9">22</text>
<text x="246.7" y="91.4">23</text>
<text x="246.7" y="94">24</text>
<text x="246.7" y="96.5">25</text>
<text x="246.7" y="99.1">26</text>
<text x="246.7" y="101.6">27</text>
<text x="246.7" y="104.1">28</text>
<text x="246.7" y="106.7">29</text>
<text x="173.8" y="113">1</text>
<text x="246.7" y="109.2">30</text>
<text x="246.7" y="111.8">31</text>
<text x="173.8" y="115.6">2</text>
<text x="173.8" y="118.1">3</text>
<text x="246.7" y="114.3">32</text>
<text x="246.7" y="116.8">33</text>
<text x="246.7" y="119.4">34</text>
<text x="51.9" y="120.6">1</text>
<text x="51.9" y="123.2">2</text>
<text x="51.9" y="125.7">3</text>
<text x="66" y="125.7">12</text>
<text x="66" y="123.2">13</text>
<text x="66" y="120.6">14</text>
<text x="173.8" y="120.6">4</text>
<text x="173.8" y="123.2">5</text>
<text x="173.8" y="125.7">6</text>
<text x="246.7" y="121.9">35</text>
<text x="51.9" y="128.3">4</text>
<text x="51.9" y="130.8">5</text>
<text x="66" y="130.8">10</text>
<text x="66" y="128.3">11</text>
<text x="173.8" y="128.3">7</text>
<text x="173.8" y="130.8">8</text>
<text x="51.9" y="133.3">6</text>
<text x="51.9" y="135.9">7</text>
<text x="66.5" y="135.9">8</text>
<text x="66.5" y="133.3">9</text>
<text x="173.8" y="133.3">9</text>
<text x="200.2" y="138.4">1</text>
<text x="205.2" y="138.4">2</text>
<text x="208" y="146.8" transform="rotate(-90 208 146.8)">2</text>
<text x="224.3" y="147.3">2</text>
<text x="234.5" y="149.9">3</text>
<text x="234.5" y="147.3">5</text>
<text x="208" y="151.9" transform="rotate(-90 208 151.9)">1</text>
<text x="224.3" y="152.4">4</text>
<text x="234.5" y="152.4">1</text>
</g>
<g font-size="1.8" fill="#006464">
<text x="250.5" y="32.6">K15</text>
<text x="58.7" y="41.5">K11</text>
<text x="249.4" y="36.4">1</text>
<text x="249.4" y="39">2</text>
<text x="249.4" y="41.5">3</text>
<text x="44.1" y="46.6">TP1</text>
<text x="58.9" y="44.1">1</text>
<text x="58.9" y="46.6">2</text>
<text x="249.4" y="44.1">4</text>
<text x="249.4" y="46.6">5</text>
<text x="44.1" y="51.7">TP2</text>
<text x="58.9" y="49.1">3</text>
<text x="58.9" y="51.7">4</text>
<text x="249.4" y="49.1">6</text>
<text x="249.4" y="51.7">7</text>
<text x="44.1" y="56.8">TP4</text>
<text x="44.1" y="59.3">TP5</text>
<text x="44.1" y="54.2">TP3</text>
<text x="58.9" y="54.2">5</text>
<text x="58.9" y="56.8">6</text>
<text x="58.9" y="59.3">7</text>
<text x="111.2" y="59.3">RB510SM-40FHT2R</text>
<text x="117.8" y="54.2">D13</text>
<text x="133.7" y="58.7">NR4012T220M</text>
<text x="138.7" y="54.2">L3</text>
<text x="249.4" y="59.3">10</text>
<text x="249.4" y="54.2">8</text>
<text x="249.4" y="56.8">9</text>
<text x="44.1" y="61.8">TP6</text>
<text x="58.9" y="61.8">8</text>
<text x="58.9" y="64.4">9</text>
<text x="135.1" y="65.7">SW</text>
<text x="138.1" y="61.8">U10</text>
<text x="141.3" y="65.7">VIN</text>
<text x="249.4" y="61.8">11</text>
<text x="249.4" y="64.4">12</text>
<text x="58.9" y="66.9">10</text>
<text x="58.9" y="69.5">SH</text>
<text x="135.1" y="68.2">GND</text>
<text x="135.1" y="70.7">FB</text>
<text x="140.5" y="68.2">OVP</text>
<text x="141.8" y="70.7">EN</text>
<text x="249.4" y="66.9">13</text>
<text x="249.4" y="69.5">14</text>
<text x="55.2" y="72">AXT310124</text>
<text x="76.3" y="75.8">U9</text>
<text x="134.2" y="74.5">AP5726WG-7</text>
<text x="249.4" y="72">15</text>
<text x="249.4" y="74.5">16</text>
<text x="249.4" y="77.1">17</text>
<text x="72.9" y="83.4">VSS VOUT</text>
<text x="72.9" y="80.9">SCL VREF</text>
<text x="72.9" y="78.4">SDA</text>
<text x="78.3" y="78.4">VDD</text>
<text x="249.4" y="79.6">18</text>
<text x="249.4" y="82.2">19</text>
<text x="73.4" y="86">MCP47A1</text>
<text x="249.4" y="84.7">20</text>
<text x="249.4" y="87.2">21</text>
<text x="249.4" y="89.8">22</text>
<text x="249.4" y="92.3">23</text>
<text x="249.4" y="94.9">24</text>
<text x="249.4" y="97.4">25</text>
<text x="249.4" y="99.9">26</text>
<text x="249.4" y="102.5">27</text>
<text x="249.4" y="105">28</text>
<text x="249.4" y="107.6">29</text>
<text x="199.7" y="111.4">U11</text>
<text x="249.4" y="110.1">30</text>
<text x="249.4" y="112.6">31</text>
<text x="58.6" y="119">U8</text>
<text x="197.4" y="119">ED060XC3</text>
<text x="249.4" y="115.2">32</text>
<text x="249.4" y="117.7">33</text>
<text x="54.4" y="121.5">VCCA VCCB</text>
<text x="54.4" y="124.1">A1</text>
<text x="62.7" y="124.1">B1</text>
<text x="249.4" y="120.3">34</text>
<text x="249.4" y="122.8">35</text>
<text x="54.4" y="126.6">A2</text>
<text x="54.4" y="129.2">A3</text>
<text x="54.4" y="131.7">A4</text>
<text x="62.7" y="131.7">B4</text>
<text x="62.7" y="129.2">B3</text>
<text x="62.7" y="126.6">B2</text>
<text x="181" y="131.5" transform="rotate(-90 181 131.5)">SFV8R-1STBE1HLF</text>
<text x="241.1" y="126.6">FH34SRJ-34S-0.5SH(50)</text>
<text x="54.4" y="134.2">NC</text>
<text x="54.4" y="136.8">GND</text>
<text x="62.4" y="136.8">OE</text>
<text x="62.4" y="134.2">NC</text>
<text x="176.3" y="134.2">SH</text>
<text x="176.8" y="137.4">K12</text>
<text x="201.6" y="136.8">JP4</text>
<text x="53.3" y="139.3">TXS0104EPWR</text>
<text x="208" y="149.5">JP5</text>
<text x="226.6" y="148.2">A</text>
<text x="228.2" y="145.7">U12</text>
<text x="229.4" y="148.2">VCC</text>
<text x="221.9" y="155.8">SN74LVC1G34DBV</text>
<text x="226.6" y="153.3">Y</text>
<text x="229.2" y="150.7">GND</text>
<text x="230.6" y="153.3">NC</text>
</g>
<g font-size="1.4" fill="#006464">
<text x="201.9" y="31.2">K13</text>
<text x="217.8" y="30.2">3V3-EINK</text>
<text x="232.3" y="30.2">VEE</text>
<text x="239.3" y="30.2">VNEG</text>
<text x="82.6" y="37.6">3V3</text>
<text x="167.7" y="37.6">VIN</text>
<text x="218.2" y="40.1">C62</text>
<text x="225.8" y="40.1">C63</text>
<text x="85.3" y="45.2">Q13</text>
<text x="201.3" y="45.5">3V3-EINK</text>
<text x="218.7" y="45.2">100n</text>
<text x="226.3" y="45.2">100n</text>
<text x="233.8" y="42.4" transform="rotate(-90 233.8 42.4)">GND</text>
<text x="85.2" y="50.3">PMOS</text>
<text x="170.4" y="52.8">Q15</text>
<text x="198.1" y="50.9">C55</text>
<text x="207.6" y="50.5">VNEG</text>
<text x="79" y="55.4">C46</text>
<text x="79" y="57.9">4u7</text>
<text x="170.3" y="57.9">PMOS</text>
<text x="191" y="57.3">4u7-TMK212AB7475KG-T</text>
<text x="198.1" y="59.8">C56</text>
<text x="212" y="59.4">VEE</text>
<text x="78.9" y="64.2">1u</text>
<text x="79" y="61.7">C47</text>
<text x="223.2" y="62.1">GND</text>
<text x="79" y="68.1">C48</text>
<text x="79.1" y="70.6">100n</text>
<text x="105.9" y="71.6" transform="rotate(-90 105.9 71.6)">C51</text>
<text x="165.6" y="71.6" transform="rotate(-90 165.6 71.6)">C54</text>
<text x="191" y="66.2">4u7-TMK212AB7475KG-T</text>
<text x="198.1" y="68.7">C57</text>
<text x="51.8" y="75">GND</text>
<text x="67" y="75">GND</text>
<text x="94.2" y="76.9">C50</text>
<text x="113.5" y="76.7" transform="rotate(-90 113.5 76.7)">CL21B105KBFNNNG</text>
<text x="124.2" y="75">GND</text>
<text x="173.2" y="76.7" transform="rotate(-90 173.2 76.7)">CL21B105KBFNNNG</text>
<text x="191" y="75">4u7-TMK212AB7475KG-T</text>
<text x="198.1" y="77.6">C58</text>
<text x="211.4" y="77.2">VPOS</text>
<text x="94.3" y="79.5">100n</text>
<text x="191" y="83.9">4u7-TMK212AB7475KG-T</text>
<text x="89.1" y="85.8">C49</text>
<text x="118.1" y="88.4">R54</text>
<text x="128.3" y="88.4">R55</text>
<text x="138.4" y="88.4">R56</text>
<text x="198.1" y="86.5">C59</text>
<text x="213.9" y="86.1">VDDH</text>
<text x="227.3" y="87.1">K14</text>
<text x="89.3" y="90.9">100n</text>
<text x="118.1" y="90.9">15R</text>
<text x="128.4" y="90.9">5k1</text>
<text x="138.5" y="90.9">47k</text>
<text x="191" y="92.8">4u7-TMK212AB7475KG-T</text>
<text x="198.1" y="95.4">C60</text>
<text x="65.8" y="96.6">GND</text>
<text x="86.1" y="96.6">GND</text>
<text x="100.1" y="96.6">GND</text>
<text x="107.7" y="96.6">GND</text>
<text x="167.4" y="96.6">GND</text>
<text x="191" y="101.7">4u7-TMK212AB7475KG-T</text>
<text x="233.5" y="100.2" transform="rotate(-90 233.5 100.2)">GND</text>
<text x="47" y="106.2">3V3</text>
<text x="109.3" y="106.2">VIN</text>
<text x="217.7" y="103.9">VDDH</text>
<text x="222.9" y="103.9">VPOS</text>
<text x="44.4" y="112.5">C42</text>
<text x="77.5" y="113.8">C45</text>
<text x="77.5" y="108.7">C44</text>
<text x="77.5" y="111.2">10u</text>
<text x="118.1" y="113.8">C52</text>
<text x="233.8" y="113.6" transform="rotate(-90 233.8 113.6)">GND</text>
<text x="36.6" y="119.5">GND</text>
<text x="44.1" y="115">100n</text>
<text x="77.2" y="116.3">100n</text>
<text x="82.3" y="119.5">GND</text>
<text x="117.8" y="118.9">100n</text>
<text x="112.3" y="125.6" transform="rotate(-90 112.3 125.6)">100k</text>
<text x="118.6" y="125.6" transform="rotate(-90 118.6 125.6)">100k</text>
<text x="109.7" y="126.2" transform="rotate(-90 109.7 126.2)">R52</text>
<text x="116.1" y="126.2" transform="rotate(-90 116.1 126.2)">R53</text>
<text x="187.7" y="126.9">GND</text>
<text x="223.2" y="126.9">GND</text>
<text x="74.9" y="135.4">R49</text>
<text x="75" y="137.9">10k</text>
<text x="111.8" y="137.9">NMOS</text>
<text x="112" y="132.8">Q14</text>
<text x="149.1" y="132.3" transform="rotate(-90 149.1 132.3)">R57</text>
<text x="151.6" y="132.6" transform="rotate(-90 151.6 132.6)">100k</text>
<text x="165.1" y="134.1">C53</text>
<text x="74.7" y="143">100k</text>
<text x="74.9" y="140.4">R50</text>
<text x="104.6" y="141.5" transform="rotate(-90 104.6 141.5)">R51</text>
<text x="107.2" y="142.1" transform="rotate(-90 107.2 142.1)">100k</text>
<text x="164.8" y="139.2">100n</text>
<text x="201.9" y="141.7">R58</text>
<text x="240.7" y="142">3V3-EINK</text>
<text x="46.7" y="148.7">GND</text>
<text x="79.7" y="148.7">GND</text>
<text x="108.9" y="148.7">GND</text>
<text x="148.3" y="148.7">GND</text>
<text x="162.3" y="148.7">GND</text>
<text x="168.6" y="148.7">GND</text>
<text x="201.9" y="144.3">47R</text>
<text x="209.8" y="155.7">C61</text>
<text x="245.3" y="150.6">C64</text>
<text x="245.5" y="155.7">100n</text>
<text x="48.3" y="158.2">3V3</text>
<text x="209.9" y="160.8">100p</text>
<text x="59.7" y="167.1">C43</text>
<text x="206.7" y="166.2">GND</text>
<text x="242.3" y="166.2">GND</text>
<text x="48.8" y="173.2" transform="rotate(-90 48.8 173.2)">R47</text>
<text x="51.3" y="172.6" transform="rotate(-90 51.3 172.6)">100k</text>
<text x="59.4" y="172.2">100n</text>
<text x="67.5" y="172.2">Q12</text>
<text x="51" y="178.5">Q11</text>
<text x="52.4" y="174.7">100k</text>
<text x="53.6" y="177.3">R48</text>
<text x="67.4" y="177.3">PMOS</text>
<text x="72.4" y="179.8">3V3</text>
<text x="50.9" y="183.6">NMOS</text>
<text x="43.7" y="187.2" transform="rotate(-90 43.7 187.2)">R46</text>
<text x="46.2" y="187.8" transform="rotate(-90 46.2 187.8)">100k</text>
<text x="48" y="194.4">GND</text>
</g>
<g font-size="1.4" fill="#840000">
<text x="48.6" y="46.5">TP</text>
<text x="48.6" y="51.5">TP</text>
<text x="48.6" y="56.6">TP</text>
<text x="48.6" y="59.2">TP</text>
<text x="48.6" y="54.1">TP</text>
<text x="48.6" y="61.7">TP</text>
</g>
<g font-size="1.4" fill="#5b2379">
<text x="178.3" y="179.3">Need help? support.soldered.com</text>
<text x="212" y="179.3">Store: soldered.com</text>
<text x="264" y="179.3">Learn: blog.soldered.com</text>
</g>
</svg>
